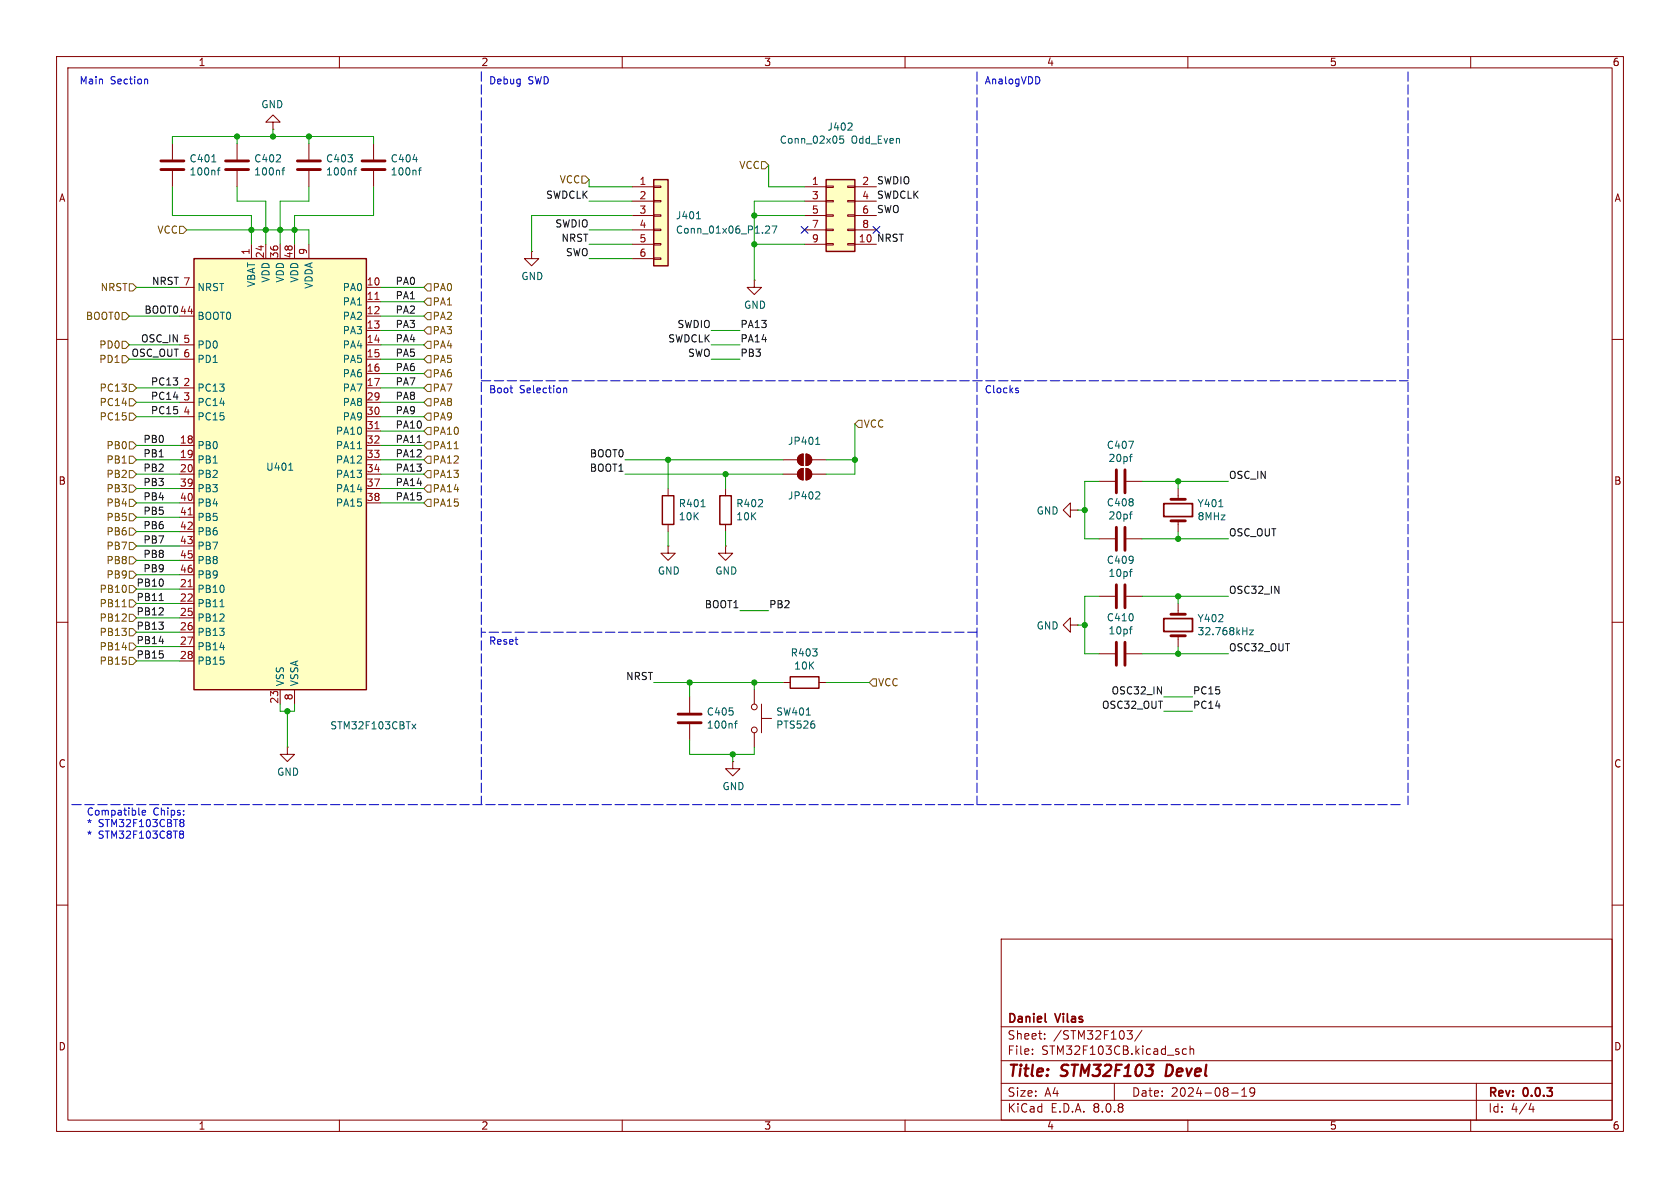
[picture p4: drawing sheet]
<svg xmlns="http://www.w3.org/2000/svg" width="297mm" height="210mm" viewBox="0 0 297 210" stroke-linecap="round" stroke-linejoin="round" font-family="sans-serif">
<g fill="none" stroke="#840000" stroke-width=".18">
<path d="M10 10h277v190h-277zM12 12h273v186h-273zM60 10v2M110 10v2M160 10v2M210 10v2M260 10v2M66 25.4v2.8M66 30.2v2.8M10 60h2M285 60h2M189.2 90.2v-1.3l-1.2 1.3 1.2 1.2v-1.2h1.3"/>
<path d="M190.5 90.2h.1M208.3 86.4v1.9M208.3 92.1v1.9M10 110h2M189.2 110.5v-1.3l-1.2 1.3 1.2 1.3v-1.3h1.3M190.5 110.5h.1M194.3 105.4h2.8M194.3 115.6h2.8M199.1 105.4h2.8M199.1 115.6h2.8M285 110h2M133.3 121.9v2.6"/>
<path d="M133.3 129.5v2.6M134.6 127h1.8M134.6 124.5v5M138.4 120.7h1.3M144.8 120.7h1.2M10 160h2M177 166h108v32h-108zM285 160h2M60 198v2M110 198v2M160 198v2M177 194.5h108"/>
<path d="M177 191.5h108M177 187.5h108M177 181.5h108M182.5 186.3v.1M182.5 185.5v.1M184.7 183.6v.1M184.7 182.8v.1M197 191.5v3M199.2 182.2h1l-.5 .6 .4 .1 .1 .5-.3 .3h-.4M201.9 182.1l-1.3 2M209.7 185.5l-.4-.1-.3 .3v.4l.2 .2h.5M210 198v2"/>
<path d="M210.4 185.5l.2-.1 .4 .1v.9M210.4 184.9v1.5M217.7 193.2h1.2M219.5 193.8h.9M219.5 192.7l.5-.4v1.5M221.8 192.9l-.3 .3h-.3l-.2-.3 .1-.5 .4-.1 .2 .1a.99 .99 0 0 1-.3 1.4h-.3M260 198v2M261 191.5v6.5M270.7 195l-.4 1.1h.9M271 195.6v1"/>
<circle cx="133.4" cy="125" r=".51"/>
<circle cx="133.4" cy="129" r=".51"/>
</g>
<path d="M206.3 188.2l-.2 2h.4" fill="none" stroke="#840000" stroke-width=".4"/>
<path d="M205.7 89h5.1v2.3h-5.1zM184.8 180.6l.2 .1" fill="none" stroke="#840000" stroke-width=".3"/>
<path d="M64 30h4.1M64 28.4h4.1M207 88.3h2.5M207 92.1h2.5M197.4 103.4v4M197.4 113.5v4.1M198.9 103.4v4M198.9 113.5v4.1" fill="none" stroke="#840000" stroke-width=".51"/>
<path d="M73 28.2h.8M74 30.1h.5M74.5 29.7l-.3 .1v1.1M215.5 89.6h.7M199.7 101.1h.4M199.7 111.2h.4M200.1 100.6l-.2 .1M200.1 110.8l-.2 .1M142.5 126.4h.8" fill="none" stroke="#006464" stroke-width=".18"/>
<path d="M139.7 119.6h5.1v2.1h-5.1z" fill="none" stroke="#840000" stroke-width=".25"/>
<path d="M34.3 45.7h30.5v76.2h-30.5z" fill="#ffffc2"/>
<path d="M34.3 45.7h30.5v76.2h-30.5z" fill="none" stroke="#840000" stroke-width=".25"/>
<g fill="none" stroke="#840000" stroke-width=".18">
<path d="M30.5 25.4v2.8M30.5 30.2v2.8M41.9 25.4v2.8M41.9 30.2v2.8M48.3 21.6h1.2l-1.2-1.3-1.3 1.3h1.3v1.3M48.3 22.9h.1M54.6 25.4v2.8M54.6 30.2v2.8M31.7 50.8h2.6M31.7 55.9h2.6M44.4 43.2v2.5M47 43.2v2.5"/>
<path d="M49.5 43.2v2.5M52.1 43.2v2.5M54.6 43.2v2.5M64.8 50.8h2.5M64.8 53.3h2.5M64.8 55.9h2.5M64.8 58.4h2.5M133.3 49.5v1.3h1.3l-1.3 1.3-1.2-1.3h1.2M133.3 49.5h.1M31.7 61h2.6M31.7 63.5h2.6M31.7 68.6h2.6"/>
<path d="M31.7 78.7h2.6M31.7 71.1h2.6M31.7 73.7h2.6M64.8 61h2.5M64.8 63.5h2.5M64.8 66h2.5M64.8 68.6h2.5M64.8 78.7h2.5M64.8 71.1h2.5M64.8 73.7h2.5M64.8 76.2h2.5M31.7 81.3h2.6"/>
<path d="M31.7 83.8h2.6M31.7 86.4h2.6M31.7 88.9h2.6M31.7 91.4h2.6M31.7 94h2.6M31.7 96.5h2.6M31.7 99.1h2.6M64.8 81.3h2.5M64.8 83.8h2.5M64.8 86.4h2.5M64.8 88.9h2.5M31.7 104.1h2.6"/>
<path d="M31.7 106.7h2.6M31.7 109.2h2.6M31.7 111.8h2.6M31.7 114.3h2.6M31.7 116.8h2.6M31.7 101.6h2.6M208.3 106.7v1.9M208.3 112.4v1.9M49.5 121.9v2.6M52.1 121.9v2.6"/>
</g>
<path d="M66.3 52.9h.7M66.3 75.8h.7M33.3 91h.7M33.3 103.7h.7" fill="none" stroke="#a90000" stroke-width=".18"/>
<g fill="none" stroke="#006464" stroke-width=".18">
<path d="M37.4 28.6h.8M38.4 30.1h.5M38.9 29.7l-.3 .1v1.1M49.8 30.1h.5M50.3 29.7l-.3 .1v1.1M62.5 30.1h.5M63 29.7l-.3 .1v1.1M63.2 79.3h.7M51 83.1h.8M38.9 107.3h.7M220.9 111.4h.7l-.7 .8h.7M72.8 128l.7 .8"/>
<path d="M73.5 128l-.7 .8"/>
</g>
<path d="M205.7 109.3h5.1v2.3h-5.1z" fill="none" stroke="#840000" stroke-width=".3"/>
<path d="M28.4 30h4.1M28.4 28.4h4.1M39.9 30h4M39.9 28.4h4M52.6 30h4M52.6 28.4h4M207 108.6h2.5M207 112.4h2.5" fill="none" stroke="#840000" stroke-width=".51"/>
<path d="M146 31.8h5.1v12.7h-5.1z" fill="#ffffc2"/>
<g fill="none" stroke="#840000" stroke-width=".18">
<path d="M142.2 33h3.8M142.2 35.6h3.8M142.2 38.1h3.8M146 38h1.3v.2h-1.3zM146 35.4h1.3v.3h-1.3zM146 32.9h1.3v.2h-1.3zM149.9 38h1.2v.2h-1.2zM149.9 35.4h1.2v.3h-1.2zM149.9 32.9h1.2v.2h-1.2zM151.1 33h3.8M151.1 35.6h3.8M151.1 38.1h3.8"/>
<path d="M142.2 43.2h3.8M142.2 40.6h3.8M146 43.1h1.3v.2h-1.3zM146 40.5h1.3v.3h-1.3zM149.9 43.1h1.2v.2h-1.2zM149.9 40.5h1.2v.3h-1.2zM151.1 43.2h3.8M151.1 40.6h3.8"/>
</g>
<path d="M146 31.8h5.1v12.7h-5.1z" fill="none" stroke="#840000" stroke-width=".25"/>
<path d="M149.1 24h-.6l-.1 .7 .2-.2 .4 .1 .2 .2-.1 .4-.2 .1-.5-.1M150.5 21.8l.1 .2v.3l-.7 .7h.7" fill="none" stroke="#006464" stroke-width=".18"/>
<path d="M115.6 31.8h2.5v15.2h-2.5z" fill="#ffffc2"/>
<g fill="none" stroke="#840000" stroke-width=".18">
<path d="M111.8 33h3.8M111.8 35.6h3.8M111.8 38.1h3.8M115.6 38h1.2v.2h-1.2zM115.6 35.4h1.2v.3h-1.2zM115.6 32.9h1.2v.2h-1.2zM94 44.5v1.2h1.2l-1.2 1.3-1.3-1.3h1.3M94 44.5h.1M111.8 40.6h3.8M111.8 43.2h3.8M111.8 45.7h3.8M115.6 45.6h1.2v.2h-1.2z"/>
<path d="M115.6 43.1h1.2v.2h-1.2zM115.6 40.5h1.2v.3h-1.2zM118.1 96.5v1.3h1.3l-1.3 1.3-1.3-1.3h1.3M118.1 96.5h.1M118.1 86.4v1.2M118.1 92.7v1.3M128.3 96.5v1.3h1.2l-1.2 1.3-1.3-1.3h1.3M128.3 96.5h.1M128.3 86.4v1.2M128.3 92.7v1.3M138.4 81.3h2.6M138.4 83.8h2.6"/>
<path d="M141.3 80.6l.7-.3v2a1.02 1.02 0 0 1-.9-.6 1.02 1.02 0 0 1 .2-1.1zM141.3 83.1l.7-.3v2a1.02 1.02 0 0 1-.9-.6 1.02 1.02 0 0 1 .2-1.1zM142.5 80.3a1.02 1.02 0 0 1 1 1 1.02 1.02 0 0 1-1 1zM142.5 82.8a1.02 1.02 0 0 1 1 1 1.02 1.02 0 0 1-1 1zM143.5 81.3h2.5M143.5 83.8h2.5M194.3 85.1h2.8M194.3 95.3h2.8M199.1 85.1h2.8M199.1 95.3h2.8M50.8 132.1v1.3h1.3l-1.3 1.2-1.3-1.2h1.3M50.8 132.1h.1"/>
<path d="M121.9 123.2v2.8M121.9 128v2.8M129.5 134.6v1.3h1.3l-1.3 1.3-1.2-1.3h1.2M129.5 134.6h.1"/>
</g>
<path d="M115.6 31.8h2.5v15.2h-2.5zM117.1 87.6h2v5.1h-2zM127.3 87.6h2v5.1h-2z" fill="none" stroke="#840000" stroke-width=".25"/>
<g fill="none" stroke="#006464" stroke-width=".18">
<path d="M123.1 38.7h.7M135.5 39.9l.4 .1 .2 .3-.8 .9h.8M136.5 39.9h.8l-.5 1.3M144.2 78.6h.7M144.4 77.5l.2-.2v1.3M199.5 78h.9l-.6 1.3M123.9 89.6h.8M144.7 86.9l.2 .3v.3l-.8 .7h.8M199.7 80.7h.4M199.7 90.9h.4M200.1 80.3l-.2 .1M200.1 90.5h-.2"/>
<path d="M129.9 127.9h.4M130.3 127.5l-.3 .1v1.1"/>
</g>
<g fill="#840000" stroke="#840000" stroke-width=".18">
<path d="M141.3 80.6l.7-.3v2a1.02 1.02 0 0 1-.9-.6 1.02 1.02 0 0 1 .2-1.1z"/>
<path d="M142.5 80.3a1.02 1.02 0 0 1 1 1 1.02 1.02 0 0 1-1 1z"/>
<path d="M141.3 83.1l.7-.3v2a1.02 1.02 0 0 1-.9-.6 1.02 1.02 0 0 1 .2-1.1z"/>
<path d="M142.5 82.8a1.02 1.02 0 0 1 1 1 1.02 1.02 0 0 1-1 1z"/>
</g>
<path d="M197.4 83.1v4M197.4 93.2v4.1M198.9 83.1v4M198.9 93.2v4.1M119.9 127.8h4.1M119.9 126.2h4.1" fill="none" stroke="#840000" stroke-width=".51"/>
<g fill="none" stroke="#725600" stroke-width=".18">
<path d="M102.9 31.1h.6l.6 .7-.6 .6h-.6zM134.6 28.6h.7l.6 .6-.6 .6h-.7zM21.6 55.2h.6l.7 .7-.7 .6h-.6zM22.9 50.2h.6l.6 .6-.6 .6h-.6zM31.7 40h.7l.6 .6-.6 .7h-.7zM75.6 57.8h.6v1.3h-.6l-.7-.7zM75.6 55.2h.6v1.3h-.6l-.7-.6zM75.6 52.7h.6v1.3h-.6l-.7-.7zM75.6 50.2h.6v1.2h-.6l-.7-.6zM21.6 62.9h.6l.7 .6-.7 .6h-.6zM21.6 60.3h.6l.7 .7-.7 .6h-.6zM22.9 70.5h.6l.6 .6-.6 .7h-.6z"/>
<path d="M22.9 67.9h.6l.6 .7-.6 .6h-.6zM22.9 78.1h.6l.6 .6-.6 .7h-.6zM22.9 73h.6l.6 .7-.6 .6h-.6zM75.6 65.4h.6v1.3h-.6l-.7-.7zM75.6 60.3h.6v1.3h-.6l-.7-.6zM75.6 62.9h.6v1.2h-.6l-.7-.6zM75.6 70.5h.6v1.3h-.6l-.7-.7zM75.6 67.9h.6v1.3h-.6l-.7-.6zM75.6 73h.6v1.3h-.6l-.7-.6zM75.6 78.1h.6v1.3h-.6l-.7-.7zM75.6 75.6h.6v1.2h-.6l-.7-.6zM80.3 79.3h.7"/>
<path d="M151.8 74.3h.6v1.3h-.6l-.7-.7zM22.9 93.3h.6l.6 .7-.6 .6h-.6zM22.9 90.8h.6l.6 .6-.6 .7h-.6zM22.9 83.2h.6l.6 .6-.6 .7h-.6zM22.9 80.6h.6l.6 .7-.6 .6h-.6zM22.9 88.3h.6l.6 .6-.6 .6h-.6zM22.9 85.7h.6l.6 .7-.6 .6h-.6zM22.9 95.9h.6l.6 .6-.6 .7h-.6zM22.9 98.4h.6l.6 .7-.6 .6h-.6zM75.6 88.3h.6v1.2h-.6l-.7-.6zM75.6 83.2h.6v1.3h-.6l-.7-.7zM75.6 80.6h.6v1.3h-.6l-.7-.6z"/>
<path d="M75.6 85.7h.6v1.3h-.6l-.7-.6zM21.6 107.3h.7M22.9 116.2h.6l.6 .6-.6 .7h-.6zM22.9 111.1h.6l.6 .7-.6 .6h-.6zM22.9 113.7h.6l.6 .6-.6 .6h-.6zM22.9 103.5h.6l.6 .6-.6 .7h-.6zM22.9 101h.6l.6 .6-.6 .6h-.6zM22.9 106h.6l.6 .7-.6 .6h-.6zM22.9 108.6h.6l.6 .6-.6 .7h-.6zM154.3 120h.6v1.3h-.6l-.6-.6z"/>
</g>
<path d="M73.8 78.2h.7M28.1 106.2h.8" fill="none" stroke="#0f0f0f" stroke-width=".18"/>
<g fill="none" stroke="#0000c2" stroke-width=".18">
<path d="M25.7 14l.4 .2v.6M183.7 13.7l.1 .4-.1 .5M90.1 68.6h.5M90.5 69.4h.1M99.6 68.7l.2-.1 .3 .1 .1 .7M99.6 68.6v.8M179.7 68.6l.3 .1M179.7 69l.3 .1 .1 .2-.2 .1h-.2M25.1 143.7l.6-.2v-.2l-.4-.1-.2 .2 .1 .6h.5M32 146.9h.2l.3 .2-.3 .4M32 147.5h.2M32 145.4h.3"/>
<path d="M32.2 147.5l.3 .2v.2l-.2 .2-.3 .1M32.3 145.4l.2 .2v.3l-.1 .2h-.4M32.5 145.2l-.2 .2"/>
</g>
<path d="M85.1 12.7v129.5M172.7 12.7v129.5M248.9 12.7v129.5M85.1 67.3h163.8M172.7 111.8h-87.6M12.7 142.2h234.9" fill="none" stroke="#0000c2" stroke-width=".18" stroke-dasharray="1.7 .6"/>
<g fill="none" stroke="#009600" stroke-width=".18">
<path d="M30.5 25.4v-1.3h35.5v1.3M30.5 33v5.1h13.9v5.1M41.9 33v2.6h5.1v7.6M41.9 24.1v1.3M48.3 22.9v1.2M54.6 33v2.6h-5.1v7.6M54.6 24.1v1.3M66 33v5.1h-13.9v5.1M104.1 35.6h7.7M104.1 31.8v1.2h7.7M111.8 38.1h-17.8v6.4M133.3 38.1h8.9"/>
<path d="M135.9 29.2v3.8h6.3M142.2 35.6h-8.9v13.9M22.9 55.9h8.8M24.1 50.8h7.6M33 40.6h21.6v2.6M67.3 55.9h7.6M67.3 50.8h7.6M67.3 58.4h7.6M67.3 53.3h7.6M104.1 40.6h7.7M104.1 45.7h7.7M104.1 43.2h7.7"/>
<path d="M125.7 58.4h5.1M133.3 43.2h8.9M22.9 63.5h8.8M22.9 61h8.8M24.1 78.7h7.6M24.1 68.6h7.6M24.1 71.1h7.6M24.1 73.7h7.6M67.3 63.5h7.6M67.3 78.7h7.6M67.3 61h7.6M67.3 68.6h7.6"/>
<path d="M67.3 71.1h7.6M67.3 73.7h7.6M67.3 76.2h7.6M67.3 66h7.6M125.7 63.5h5.1M125.7 61h5.1M151.1 74.9v8.9h-5.1M24.1 83.8h7.6M24.1 81.3h7.6M24.1 86.4h7.6M24.1 88.9h7.6M24.1 94h7.6"/>
<path d="M24.1 99.1h7.6M24.1 96.5h7.6M24.1 91.4h7.6M67.3 83.8h7.6M67.3 81.3h7.6M67.3 86.4h7.6M67.3 88.9h7.6M110.5 83.8h27.9M110.5 81.3h27.9M118.1 81.3v5.1M118.1 94v2.5M128.3 83.8v2.6"/>
<path d="M128.3 94v2.5M146 81.3h5.1M190.5 90.2h1.3M194.3 85.1h-2.5v10.2h2.5M201.9 85.1h15.3M201.9 95.3h15.3M208.3 85.1v1.3M208.3 94v1.3M24.1 111.8h7.6M24.1 109.2h7.6M24.1 114.3h7.6M24.1 116.8h7.6"/>
<path d="M24.1 106.7h7.6M24.1 104.1h7.6M24.1 101.6h7.6M130.8 108h5.1M190.5 110.5h1.3M194.3 105.4h-2.5v10.2h2.5M201.9 115.6h15.3M201.9 105.4h15.3M208.3 105.4v1.3M208.3 114.3v1.3M49.5 124.5v1.2h2.6v-1.2M50.8 125.7v6.4"/>
<path d="M115.6 120.7h22.8M121.9 120.7v2.5M121.9 130.8v2.6h11.4v-1.3M129.5 133.4v1.2M133.3 120.7v1.2M146 120.7h7.7M205.7 125.7h5.1M205.7 123.2h5.1"/>
</g>
<path d="M141.6 40l1.2 1.2M142.8 40l-1.2 1.2M154.3 40l1.2 1.2M155.5 40l-1.2 1.2" fill="none" stroke="#000084" stroke-width=".18"/>
<g fill="#009600" stroke="#009600" stroke-width=".18">
<circle cx="50.8" cy="125.7" r=".46"/>
<circle cx="129.5" cy="133.4" r=".46"/>
<circle cx="133.3" cy="120.7" r=".46"/>
<circle cx="191.8" cy="110.5" r=".46"/>
<circle cx="208.3" cy="85.1" r=".46"/>
<circle cx="208.3" cy="95.3" r=".46"/>
<circle cx="208.3" cy="105.4" r=".46"/>
<circle cx="208.3" cy="115.6" r=".46"/>
<circle cx="191.8" cy="90.2" r=".46"/>
<circle cx="151.1" cy="81.3" r=".46"/>
<circle cx="128.3" cy="83.8" r=".46"/>
<circle cx="118.1" cy="81.3" r=".46"/>
<circle cx="133.3" cy="38.1" r=".46"/>
<circle cx="133.3" cy="43.2" r=".46"/>
<circle cx="54.6" cy="24.1" r=".46"/>
<circle cx="52.1" cy="40.6" r=".46"/>
<circle cx="49.5" cy="40.6" r=".46"/>
<circle cx="44.4" cy="40.6" r=".46"/>
<circle cx="47" cy="40.6" r=".46"/>
<circle cx="48.3" cy="24.1" r=".46"/>
<circle cx="41.9" cy="24.1" r=".46"/>
<circle cx="121.9" cy="120.7" r=".46"/>
</g>
<g font-size="2.8" fill="#840000">
<text x="178" y="190.9">Title:</text>
<text x="187.7" y="190.9">STM32F103</text>
<text x="206.9" y="190.9">Devel</text>
</g>
<g font-size="2.1" fill="#840000">
<text x="178" y="184">Sheet:</text>
<text x="178" y="181.2">Daniel</text>
<text x="186.2" y="184">/STM32F103/</text>
<text x="186.7" y="181.2">Vilas</text>
<text x="178" y="186.7">File:</text>
<text x="184.1" y="186.7">STM32F103CB.kicad_sch</text>
<text x="178" y="196.9">KiCad</text>
<text x="178" y="194.1">Size:</text>
<text x="184.7" y="194.1">A4</text>
<text x="185.7" y="196.9">E.D.A.</text>
<text x="193.3" y="196.9">8.0.8</text>
<text x="200" y="194.1">Date:</text>
<text x="207" y="194.1">2024-08-19</text>
<text x="263" y="194.3">Rev:</text>
<text x="263" y="196.9">Id:</text>
<text x="267.1" y="196.9">4/4</text>
<text x="269.4" y="194.3">0.0.3</text>
</g>
<g font-size="1.8" fill="#840000">
<text x="35" y="11.9">1</text>
<text x="85" y="11.9">2</text>
<text x="135" y="11.9">3</text>
<text x="185" y="11.9">4</text>
<text x="235" y="11.9">5</text>
<text x="285" y="11.9">6</text>
<text x="10.3" y="35.9">A</text>
<text x="285.3" y="35.9">A</text>
<text x="10.3" y="85.9">B</text>
<text x="285.3" y="85.9">B</text>
<text x="10.3" y="135.9">C</text>
<text x="285.3" y="135.9">C</text>
<text x="10.3" y="185.9">D</text>
<text x="285.3" y="185.9">D</text>
<text x="35" y="199.9">1</text>
<text x="85" y="199.9">2</text>
<text x="135" y="199.9">3</text>
<text x="185" y="199.9">4</text>
<text x="235" y="199.9">5</text>
<text x="285" y="199.9">6</text>
</g>
<g font-size="1.8" fill="#0000c2">
<text x="14" y="15">Main</text>
<text x="19.5" y="15">Section</text>
<text x="86.4" y="15">Debug</text>
<text x="93.3" y="15">SWD</text>
<text x="174" y="15">AnalogVDD</text>
<text x="86.4" y="69.6">Boot</text>
<text x="91.8" y="69.6">Selection</text>
<text x="174" y="69.6">Clocks</text>
<text x="86.4" y="114.1">Reset</text>
<text x="15.2" y="144.3">Compatible</text>
<text x="15.2" y="146.3">*</text>
<text x="15.2" y="148.3">*</text>
<text x="17.4" y="146.3">STM32F103CBT8</text>
<text x="17.4" y="148.3">STM32F103C8T8</text>
<text x="27.1" y="144.3">Chips:</text>
</g>
<g font-size="1.8" fill="#006464">
<text x="46.1" y="19.3">GND</text>
<text x="146.2" y="23.3">J402</text>
<text x="33.4" y="28.9">C401</text>
<text x="44.8" y="28.9">C402</text>
<text x="57.5" y="28.9">C403</text>
<text x="69" y="28.9">C404</text>
<text x="137.8" y="25.6">Conn_02x05</text>
<text x="150.5" y="25.6">Odd_Even</text>
<text x="33.4" y="31.2">100nf</text>
<text x="44.8" y="31.2">100nf</text>
<text x="57.5" y="31.2">100nf</text>
<text x="69" y="31.2">100nf</text>
<text x="119.4" y="39">J401</text>
<text x="119.4" y="41.5">Conn_01x06_P1.27</text>
<text x="34.8" y="51.7">NRST</text>
<text x="45.3" y="50.8" transform="rotate(-90 45.3 50.8)">VBAT</text>
<text x="47.9" y="50.1" transform="rotate(-90 47.9 50.1)">VDD</text>
<text x="50.4" y="50.1" transform="rotate(-90 50.4 50.1)">VDD</text>
<text x="52.9" y="50.1" transform="rotate(-90 52.9 50.1)">VDD</text>
<text x="55.5" y="51.1" transform="rotate(-90 55.5 51.1)">VDDA</text>
<text x="60.5" y="51.7">PA0</text>
<text x="92.1" y="49.7">GND</text>
<text x="34.8" y="56.7">BOOT0</text>
<text x="60.5" y="54.2">PA1</text>
<text x="60.5" y="56.7">PA2</text>
<text x="60.5" y="59.3">PA3</text>
<text x="131.4" y="54.8">GND</text>
<text x="34.8" y="61.8">PD0</text>
<text x="34.8" y="64.4">PD1</text>
<text x="60.5" y="61.8">PA4</text>
<text x="60.5" y="64.4">PA5</text>
<text x="34.8" y="69.4">PC13</text>
<text x="34.8" y="72">PC14</text>
<text x="60.5" y="66.9">PA6</text>
<text x="60.5" y="69.4">PA7</text>
<text x="60.5" y="72">PA8</text>
<text x="34.8" y="74.5">PC15</text>
<text x="59.3" y="77.1">PA10</text>
<text x="60.5" y="74.5">PA9</text>
<text x="34.8" y="79.6">PB0</text>
<text x="34.8" y="82.1">PB1</text>
<text x="46.9" y="83.4">U401</text>
<text x="59.3" y="79.6">PA11</text>
<text x="59.3" y="82.1">PA12</text>
<text x="139.2" y="78.8">JP401</text>
<text x="195.6" y="79.6">C407</text>
<text x="195.9" y="81.9">20pf</text>
<text x="34.8" y="84.7">PB2</text>
<text x="34.8" y="87.2">PB3</text>
<text x="34.8" y="89.8">PB4</text>
<text x="59.3" y="84.7">PA13</text>
<text x="59.3" y="87.2">PA14</text>
<text x="59.3" y="89.8">PA15</text>
<text x="119.9" y="89.9">R401</text>
<text x="130.1" y="89.9">R402</text>
<text x="139.2" y="88.5">JP402</text>
<text x="195.6" y="89.7">C408</text>
<text x="211.6" y="89.9">Y401</text>
<text x="34.8" y="92.3">PB5</text>
<text x="34.8" y="94.8">PB6</text>
<text x="119.9" y="92.2">10K</text>
<text x="130.1" y="92.2">10K</text>
<text x="183.2" y="91.2">GND</text>
<text x="195.9" y="92">20pf</text>
<text x="211.6" y="92.2">8MHz</text>
<text x="34.8" y="97.4">PB7</text>
<text x="34.8" y="99.9">PB8</text>
<text x="116.2" y="101.8">GND</text>
<text x="126.4" y="101.8">GND</text>
<text x="195.6" y="99.9">C409</text>
<text x="34.8" y="105">PB10</text>
<text x="34.8" y="107.5">PB11</text>
<text x="34.8" y="102.5">PB9</text>
<text x="195.9" y="102.2">10pf</text>
<text x="34.8" y="110.1">PB12</text>
<text x="34.8" y="112.6">PB13</text>
<text x="183.2" y="111.5">GND</text>
<text x="195.6" y="110">C410</text>
<text x="195.9" y="112.3">10pf</text>
<text x="211.6" y="110.2">Y402</text>
<text x="211.6" y="112.5">32.768kHz</text>
<text x="34.8" y="115.2">PB14</text>
<text x="34.8" y="117.7">PB15</text>
<text x="139.7" y="116.3">R403</text>
<text x="140.3" y="118.6">10K</text>
<text x="50.4" y="121.4" transform="rotate(-90 50.4 121.4)">VSS</text>
<text x="52.9" y="121.4" transform="rotate(-90 52.9 121.4)">VSSA</text>
<text x="58.3" y="129.1">STM32F103CBTx</text>
<text x="124.9" y="126.7">C405</text>
<text x="124.9" y="129">100nf</text>
<text x="137.1" y="126.7">SW401</text>
<text x="137.1" y="129">PTS526</text>
<text x="48.9" y="137.3">GND</text>
<text x="127.6" y="139.9">GND</text>
</g>
<g font-size="1.8" fill="#0f0f0f">
<text x="96.4" y="35.2">SWDCLK</text>
<text x="154.9" y="32.7">SWDIO</text>
<text x="154.9" y="35.2">SWDCLK</text>
<text x="98.1" y="40.3">SWDIO</text>
<text x="154.9" y="37.8">SWO</text>
<text x="99.2" y="42.8">NRST</text>
<text x="99.9" y="45.4">SWO</text>
<text x="154.9" y="42.8">NRST</text>
<text x="26.8" y="50.5">NRST 7</text>
<text x="69.8" y="50.5">PA0</text>
<text x="69.8" y="53">PA1</text>
<text x="25.4" y="55.5">BOOT044</text>
<text x="69.8" y="55.5">PA2</text>
<text x="69.8" y="58.1">PA3</text>
<text x="119.7" y="58.1">SWDIO</text>
<text x="130.8" y="58.1">PA13</text>
<text x="23.1" y="63.2">OSC_OUT 6</text>
<text x="24.8" y="60.6">OSC_IN 5</text>
<text x="69.8" y="65.7">PA6</text>
<text x="69.8" y="60.6">PA4</text>
<text x="69.8" y="63.2">PA5</text>
<text x="118" y="60.6">SWDCLK</text>
<text x="121.5" y="63.2">SWO</text>
<text x="130.8" y="63.2">PB3</text>
<text x="130.8" y="60.6">PA14</text>
<text x="26.6" y="68.2">PC13</text>
<text x="26.6" y="70.8">PC14</text>
<text x="69.8" y="70.8">PA8</text>
<text x="69.8" y="68.2">PA7</text>
<text x="26.6" y="73.3">PC15</text>
<text x="69.8" y="73.3">PA9</text>
<text x="69.8" y="75.9">PA10</text>
<text x="25.3" y="80.9">PB1</text>
<text x="25.3" y="83.5">PB2</text>
<text x="25.3" y="78.4">PB0</text>
<text x="69.8" y="83.5">PA13</text>
<text x="69.8" y="78.4">PA11</text>
<text x="69.8" y="80.9">PA12</text>
<text x="104.2" y="80.9">BOOT0</text>
<text x="104.2" y="83.5">BOOT1</text>
<text x="25.3" y="88.6">PB4</text>
<text x="25.3" y="86">PB3</text>
<text x="69.8" y="88.6">PA15</text>
<text x="69.8" y="86">PA14</text>
<text x="217.2" y="84.7">OSC_IN</text>
<text x="25.3" y="93.6">PB6</text>
<text x="25.3" y="91.1">PB5</text>
<text x="217.2" y="94.9">OSC_OUT</text>
<text x="25.3" y="98.7">PB8</text>
<text x="25.3" y="96.2">PB7</text>
<text x="25.3" y="101.3">PB9</text>
<text x="24" y="106.3">PB11</text>
<text x="24" y="103.8">PB10</text>
<text x="124.5" y="107.6">BOOT1</text>
<text x="135.9" y="107.6">PB2</text>
<text x="217.2" y="105.1">OSC32_IN</text>
<text x="24" y="111.4">PB13</text>
<text x="24" y="114">PB14</text>
<text x="24" y="108.9">PB12</text>
<text x="24" y="116.5">PB15</text>
<text x="217.2" y="115.2">OSC32_OUT</text>
<text x="110.6" y="120.3">NRST</text>
<text x="194.7" y="125.4">OSC32_OUT</text>
<text x="196.4" y="122.8">OSC32_IN</text>
<text x="210.8" y="125.4">PC14</text>
<text x="210.8" y="122.8">PC15</text>
</g>
<g font-size="1.8" fill="#725600">
<text x="98.8" y="32.6">VCC</text>
<text x="130.6" y="30.1">VCC</text>
<text x="27.7" y="41.5">VCC</text>
<text x="17.7" y="51.7">NRST</text>
<text x="76.4" y="51.7">PA0</text>
<text x="15.1" y="56.7">BOOT0</text>
<text x="76.4" y="59.3">PA3</text>
<text x="76.4" y="56.7">PA2</text>
<text x="76.4" y="54.2">PA1</text>
<text x="17.4" y="64.4">PD1</text>
<text x="17.4" y="61.8">PD0</text>
<text x="76.4" y="61.8">PA4</text>
<text x="76.4" y="64.4">PA5</text>
<text x="17.5" y="72">PC14</text>
<text x="17.5" y="69.4">PC13</text>
<text x="76.4" y="66.9">PA6</text>
<text x="76.4" y="72">PA8</text>
<text x="76.4" y="69.4">PA7</text>
<text x="17.5" y="74.5">PC15</text>
<text x="76.4" y="74.5">PA9</text>
<text x="76.4" y="77.1">PA10</text>
<text x="152.6" y="75.8">VCC</text>
<text x="18.7" y="82.1">PB1</text>
<text x="18.7" y="79.6">PB0</text>
<text x="76.4" y="79.6">PA11</text>
<text x="76.4" y="82.1">PA12</text>
<text x="18.7" y="84.7">PB2</text>
<text x="18.7" y="89.8">PB4</text>
<text x="18.7" y="87.2">PB3</text>
<text x="76.4" y="89.8">PA15</text>
<text x="76.4" y="84.7">PA13</text>
<text x="76.4" y="87.2">PA14</text>
<text x="18.7" y="94.8">PB6</text>
<text x="18.7" y="92.3">PB5</text>
<text x="18.7" y="97.4">PB7</text>
<text x="18.7" y="99.9">PB8</text>
<text x="17.5" y="105">PB10</text>
<text x="17.5" y="107.5">PB11</text>
<text x="18.7" y="102.5">PB9</text>
<text x="17.5" y="112.6">PB13</text>
<text x="17.5" y="110.1">PB12</text>
<text x="17.5" y="117.7">PB15</text>
<text x="17.5" y="115.2">PB14</text>
<text x="155.1" y="121.5">VCC</text>
</g>
<g font-size="1.8" fill="#a90000">
<text x="113" y="32.8">1</text>
<text x="113" y="35.3">2</text>
<text x="143.4" y="32.8">1</text>
<text x="143.4" y="35.3">3</text>
<text x="152.3" y="32.8">2</text>
<text x="152.3" y="35.3">4</text>
<text x="113" y="37.8">3</text>
<text x="113" y="40.4">4</text>
<text x="143.4" y="37.8">5</text>
<text x="143.4" y="40.4">7</text>
<text x="152.3" y="37.8">6</text>
<text x="152.3" y="40.4">8</text>
<text x="44.2" y="45.2" transform="rotate(-90 44.2 45.2)">1</text>
<text x="46.7" y="45.8" transform="rotate(-90 46.7 45.8)">24</text>
<text x="49.3" y="45.8" transform="rotate(-90 49.3 45.8)">36</text>
<text x="51.8" y="45.8" transform="rotate(-90 51.8 45.8)">48</text>
<text x="54.4" y="45.2" transform="rotate(-90 54.4 45.2)">9</text>
<text x="113" y="42.9">5</text>
<text x="113" y="45.5">6</text>
<text x="143.4" y="42.9">9</text>
<text x="151.7" y="42.9">10</text>
<text x="64.7" y="50.5">10</text>
<text x="64.7" y="53.1">11</text>
<text x="64.7" y="55.6">12</text>
<text x="64.7" y="58.2">13</text>
<text x="64.7" y="60.7">14</text>
<text x="64.7" y="63.2">15</text>
<text x="64.7" y="65.8">16</text>
<text x="32.3" y="68.3">2</text>
<text x="32.3" y="70.9">3</text>
<text x="64.7" y="68.3">17</text>
<text x="64.7" y="70.9">29</text>
<text x="32.3" y="73.4">4</text>
<text x="64.7" y="73.4">30</text>
<text x="64.7" y="75.9">31</text>
<text x="31.7" y="78.5">18</text>
<text x="31.7" y="81">19</text>
<text x="31.7" y="83.6">20</text>
<text x="64.7" y="78.5">32</text>
<text x="64.7" y="81">33</text>
<text x="64.7" y="83.6">34</text>
<text x="31.7" y="86.1">39</text>
<text x="31.7" y="88.6">40</text>
<text x="64.7" y="86.1">37</text>
<text x="64.7" y="88.6">38</text>
<text x="31.7" y="91.2">41</text>
<text x="31.7" y="93.7">42</text>
<text x="31.7" y="96.3">43</text>
<text x="31.7" y="98.8">45</text>
<text x="31.7" y="101.3">46</text>
<text x="31.7" y="103.9">21</text>
<text x="31.7" y="106.4">22</text>
<text x="31.7" y="109">25</text>
<text x="31.7" y="111.5">26</text>
<text x="31.7" y="114">27</text>
<text x="31.7" y="116.6">28</text>
<text x="49.3" y="124.5" transform="rotate(-90 49.3 124.5)">23</text>
<text x="51.8" y="123.9" transform="rotate(-90 51.8 123.9)">8</text>
</g>
</svg>
